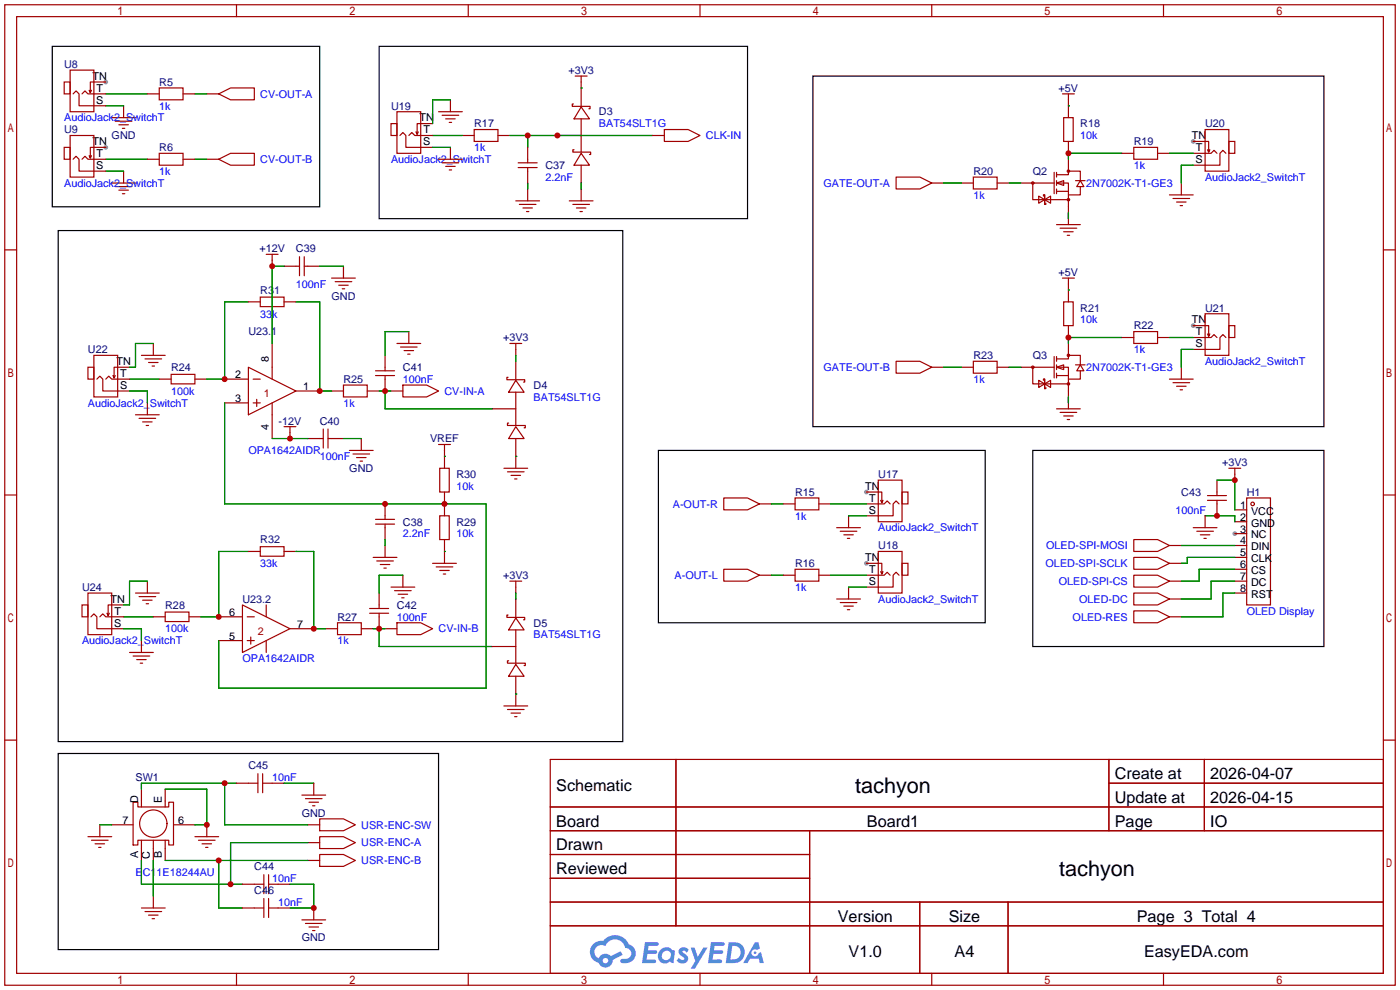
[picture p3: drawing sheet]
<svg xmlns="http://www.w3.org/2000/svg" width="299mm" height="212mm" viewBox="0 0 299 212" stroke-linecap="round" stroke-linejoin="round" font-family="sans-serif">
<g fill="#999">
<circle cx="22.6" cy="17.5" r=".51"/>
<circle cx="22.6" cy="31.5" r=".51"/>
<circle cx="185.2" cy="105.2" r=".51"/>
<circle cx="185.2" cy="120.4" r=".51"/>
<circle cx="255" cy="30.2" r=".51"/>
<circle cx="255" cy="69.6" r=".51"/>
<circle cx="263.9" cy="114" r=".51"/>
</g>
<g fill="none" stroke="#a10000" stroke-width=".25">
<path d="M1 1h297.2v209.6h-297.2zM3.6 3.6h292.1v204.4h-292.1zM50.5 1v2.6M100.1 1v2.6M149.6 1v2.6M199.1 1v2.6M248.7 1v2.6M1 53.4h2.6M295.7 53.4h2.5M1 105.8h2.6M295.7 105.8h2.5M1 158.2h2.6"/>
<path d="M295.7 158.2h2.5M117.6 162.3h178.1v45.7h-178.1zM117.6 172.5h178.1M117.6 177.5h178.1M144.5 162.3v35.6M173 177.5v30.5M237 162.3v15.2M237 167.4h58.7M257.4 162.3v15.2M117.6 182.6h55.4M117.6 192.8h178.1M117.6 187.7h55.4"/>
<path d="M117.6 197.9h178.1M196.6 192.8v15.2M215.4 192.8v15.2M50.5 208v2.6M100.1 208v2.6M149.6 208v2.6M199.1 208v2.6M248.7 208v2.6"/>
</g>
<g fill="#5487ff">
<path d="M145.3 202.7a1.3 1.3 0 0 1 1.9 .3l-.4 .6a.54 .54 0 0 0-.9-.2l.1 .2a1.34 1.34 0 0 1 .9 1.8 1.47 1.47 0 0 1-2.3-.1l.5-.6 .8 .5a.31 .31 0 0 0 .4-.3 .31 .31 0 0 0-.3-.4 1.12 1.12 0 0 1-.7-1.8z"/>
<path d="M147.6 202.5h.9l.6 2 1.2-2h.9l-2.7 4.6h-.9l1-1.7z"/>
<path d="M137.8 201.4h1.7a1.31 1.31 0 0 1 1.2 .2 .4 .4 0 0 1-.3 .5l-1.8 .1-.1 .9h1.6a.4 .4 0 0 1 .4 .4 .4 .4 0 0 1-.5 .4h-1.6l-.2 1.2h1.4a.46 .46 0 0 1 .5 0 .46 .46 0 0 1 .1 .5l-.4 .2h-2.6z"/>
<path d="M151.9 201.4h1.7a1.32 1.32 0 0 1 1.2 .2 .39 .39 0 0 1-.3 .5l-1.8 .1-.1 .9h1.6a.4 .4 0 0 1 .4 .4 .4 .4 0 0 1-.4 .4h-1.7l-.2 1.2h1.4a.46 .46 0 0 1 .5 0 .46 .46 0 0 1 .1 .5l-.4 .2h-2.6z"/>
<path d="M161.3 201.4h.8l.3 1.3-.6 .4a.75 .75 0 0 0-1.1 .3 .75 .75 0 0 0 .5 1 .75 .75 0 0 0 .9-.7l.5-.2 .6 2.3h-.8l-.3-.9h-1.8l-.5 .9h-1z"/>
<path d="M155.7 201.4l-.6 4.4h1.5a2.27 2.27 0 0 0 2.6-2.2 2.27 2.27 0 0 0-2.7-2.2zM156.5 202.1a1.5 1.5 0 0 1 1.8 1.6 1.5 1.5 0 0 1-1.9 1.4h-.3z"/>
<path d="M141.2 203a1.6 1.6 0 0 0-.3 2.3 1.6 1.6 0 0 0 2.3 .2l.7 .3 .3-2.4-.1-.3-.5-.1a1.58 1.58 0 0 0-2.4 0zM141.8 203.5a.98 .98 0 0 1 1.6 .4 .98 .98 0 0 1-1.1 1.3 .94 .94 0 0 1-.9-.7 .94 .94 0 0 1 .4-1z"/>
<path d="M126.8 201.8a2.37 2.37 0 0 0 1.1 4 1.54 1.54 0 0 0 1.8 1 1.54 1.54 0 0 0 1.2-1.6l2.2-1.1-.5-.8-2 1a1.57 1.57 0 0 0-2.7 .5 1.5 1.5 0 0 1-.7-2.1 1.5 1.5 0 0 1 2.2-.5 2.23 2.23 0 0 1 2.3-1.4 2.23 2.23 0 0 1 2 1.8 1.16 1.16 0 0 1 1.2 1.1 1.16 1.16 0 0 1-1.1 1.2h-.7a.47 .47 0 0 0-.5 .4 .47 .47 0 0 0 .4 .5 2.17 2.17 0 0 0 2.5-.9 2.17 2.17 0 0 0-.3-2.7l-.8-.4a3.2 3.2 0 0 0-5.5-.7l-1.1 .1zM128.8 205.3a.6 .6 0 0 1 1.2 0 .6 .6 0 0 1-1.2 0z"/>
<circle cx="161.4" cy="203.6" r=".28"/>
</g>
<g fill="none" stroke="#a10000" stroke-width=".25">
<path d="M13.7 17.5h1.3v2.6h-1.3zM15 15h5.1v8.9h-5.1zM19.6 19.3l-.3 .5M22.6 17.5h-3.3v2.3l-.3-.5M34 18.8h5.1v2.5h-5.1zM122.9 16.3h2.6M124.2 16.3v6.3M13.7 31.5h1.3v2.5h-1.3zM15 29h5.1v8.8h-5.1zM15.6 20.1l.7-.7 .6 .7v2.5h5.7M15.6 34l.7-.6 .6 .6v2.6h5.7M17.5 20.1l.7-.7 .6 .7h3.8"/>
<path d="M17.5 34l.7-.6 .6 .6h3.8M19.6 33.3l-.3 .5M22.6 31.5h-3.3v2.3l-.3-.5M23.9 25.1h5.1M23.9 39.1h5.1M24.6 25.9h3.6M24.6 39.9h3.6M25.4 26.7h2M26.2 27.4h.5M26.4 22.6v2.5M26.4 36.6v2.5M31.5 20.1h2.5"/>
<path d="M31.5 34h2.5M34 32.8h5.1v2.5h-5.1zM39.1 20.1h2.6M39.1 34h2.6M44.2 20.1h2.5M44.2 34h2.5M46.7 20.1l2.6-1.3h5.1v2.5h-5.1zM46.7 34l2.6-1.2h5.1v2.5h-5.1zM83.6 26.4h1.2v2.6h-1.2zM84.8 23.9h5.1v8.9h-5.1zM85.5 29l.6-.7 .6 .7v2.5h5.8M87.4 29l.6-.7 .6 .7h3.9"/>
<path d="M89.4 28.2l-.2 .5M92.5 26.4h-3.3v2.3l-.3-.5M93.7 34h5.1M93.7 23.9h5.1M94.5 24.6h3.5M94.5 34.8h3.5M95.2 25.4h2.1M95.2 35.6h2.1M96 26.2h.5M96 36.3h.5M96.3 21.3v2.6M96.3 31.5v2.5"/>
<path d="M98.8 29h2.5M101.3 27.7h5.1v2.5h-5.1zM106.4 29h2.6M110.7 34.8h4.1M110.7 35.8h4.1M112.8 31.5v3.3M112.8 35.8v3.3M119.1 29h5.1M122.6 22.2h-.3v.5h3.8v.5h-.2M122.7 32h-.3v.5h3.8v.5h-.2M124.2 32.8l1.8 2.5h-3.3zM124.2 22.9l1.8 2.5h-3.3z"/>
<path d="M124.2 25.4v7.1M124.2 35.3v3.8M139.4 29h2.6M142 27.7h5.1l2.5 1.3-2.5 1.2h-5.1zM191.5 37.8h5.1l2.5 1.3-2.5 1.3h-5.1zM199.1 39.1h2.6M205.5 39.1h2.5M208 37.8h5.1v2.6h-5.1zM213.1 39.1h2.5M218.2 39.1h7.1M220.7 39.1v3.6h7.6M225.3 36.8v4.6"/>
<path d="M225.8 39.1l1.5-.5v1zM225.8 37.3h2.5v-.7h2.6v2M225.8 39.1h2.5v2.6h2.6v-1.8M225.8 36.8v1M225.8 38.6v1M227.1 20.1h2.5M227.3 25.1h2.1v5.1h-2.1zM228.3 20.1v5M228.3 30.2v2.6M228.3 34v2.6M229.9 38.6h2M230.9 38.6l.7 1.3h-1.5z"/>
<path d="M239.8 32.8h2.5M242.3 31.5h5.1v2.5h-5.1zM247.4 32.8h2.5M252.5 39.1v2.6M255 32.8h3.8l.7-.7 .6 .7M255 30.2h3.3v2.3l.3-.5M257.6 27.7h5v8.9h-5zM258.1 32l.2 .5M262 32.8l-.6-.7-.7 .7v2.5h-5.7M262.6 30.2h1.3v2.6h-1.3zM25.4 40.6h2M26.2 41.4h.5"/>
<path d="M56.9 54.4h2.5M58.2 54.4v2.5M60.7 56.9h3.3M64 54.9v4M65 54.9v4M65 56.9h3.3M70.9 59.4h5M73.4 56.9v2.5M110.2 42.9h5.1M111 43.7h3.6M111.8 44.4h2M112.5 45.2h.5"/>
<path d="M112.8 40.4v2.5M121.7 42.9h5M122.4 43.7h3.6M123.2 44.4h2M124 45.2h.5M124.2 40.4v2.5M222 41.9l1.3 .8-1.3 .7zM223 41.9v-.2h.3v2h.2v-.3M223.3 42.7l1.2-.8v1.5zM225.8 40.9h2.5M225.8 40.4v1M225.8 48h5.1"/>
<path d="M226.6 48.8h3.5M227.1 59.4h2.5M227.3 49.5h2.1M228.1 50.3h.5M228.3 41.7v6.3M228.3 59.4v5.1M249.9 41.7h5.1M250.7 42.4h3.6M251.5 43.2h2M252.2 43.9h.5M18.8 78.5h1.3v2.5h-1.3zM20.1 75.9h5v8.9h-5z"/>
<path d="M27.7 78.5h-3.3v2.3l-.3-.5M30.2 75.9h5.1M31 76.7h3.5M31.7 77.5h2.1M32.5 78.2h.5M32.8 73.4v2.5M53.1 78.5l10.1 5.1-10.1 5zM53.1 64.5h2.5M55.6 63.5h5.1v2h-5.1zM58.2 73.4v7.6M60.7 64.5h2.5M71.6 60.2h3.6"/>
<path d="M72.4 61h2M73.2 61.7h.5M80.3 79.2h4M82.3 75.9v3.3M84.8 73.4h5.1M85.6 74.2h3.6M86.4 74.9h2M87.1 75.7h.5M87.4 70.9v2.5M109 73.4h2.5M110.2 73.4v2.5M110.2 77.2v3.8"/>
<path d="M191.5 77.2h5.1l2.5 1.3-2.5 1.3h-5.1zM199.1 78.5h2.6M205.5 78.5h2.5M208 77.2h5.1v2.6h-5.1zM213.1 78.5h2.5M218.2 78.5h7.1M220.7 78.5v3.5h7.6M225.3 76.2v4.6M225.8 78.5l1.5-.5v1zM225.8 76.7h2.5v-.8h2.6v2.1M225.8 78.5h2.5v2.5h2.6v-1.8M225.8 76.2v1"/>
<path d="M225.8 78v1M225.8 79.8v1M227.3 64.5h2.1v5.1h-2.1zM228.3 69.6v2.5M228.3 73.4v2.5M229.9 78h2M230.9 78l.7 1.2h-1.5zM239.8 72.1h2.5M242.3 70.9h5.1v2.5h-5.1zM247.4 72.1h2.5M252.5 78.5v2.5M255 72.1h3.8l.7-.6 .6 .6"/>
<path d="M255 69.6h3.3v2.3l.3-.5M257.6 67.1h5v8.8h-5zM258.1 71.4l.2 .5M262 72.1l-.6-.6-.7 .6v2.6h-5.7M262.6 69.6h1.3v2.5h-1.3zM20.7 81l.6-.6 .7 .6v2.6h5.7M22.6 81l.6-.6 .7 .6h3.8M24.6 80.3l-.2 .5M29 88.6h5M29.7 89.4h3.6M30.5 90.2h2M31.2 90.9h.5"/>
<path d="M31.5 86.1v2.5M34 81h2.6M36.6 80h5.1v2h-5.1zM41.7 81h2.5M48 81h5.1M48 86.1h5.1M54.1 81h1.5M54.1 86.1h1.5M54.9 85.3v1.6M58.2 86.1v7.6M60.7 91.2h2.5M62 91.2v2.5"/>
<path d="M63.2 83.6h5.1M65.8 93.7h3.3M69.1 91.7v4.1M70.1 91.7v4.1M70.1 93.7h3.3M70.9 83.6h2.5M73.4 82.3h5.1v2.5h-5.1zM74.7 96.3h5.1M75.4 97h3.6M76.2 97.8h2M77 98.6h.5M77.2 93.7v2.6"/>
<path d="M78.5 83.6h2.5M80.3 80.3h4M82.3 80.3v3.3M83.6 83.6h2.5M86.1 82.3h5.1l2.5 1.3-2.5 1.2h-5.1zM93.7 95h2.6M95 95v5.1M105.2 87.4h5M108.6 80.6h-.3v.6h3.8v.5h-.2M108.7 90.4h-.2v.5h3.8v.5h-.3M110.2 91.2l1.8 2.5h-3.3zM110.2 81.3l1.8 2.5h-3.3z"/>
<path d="M110.2 83.8v7.1M110.2 93.7v6.4M222 81.3l1.3 .7-1.3 .8zM223 81.3v-.3h.3v2.1h.2v-.3M223.3 82l1.2-.7v1.5zM225.8 80.3h2.5M225.8 87.4h5.1M226.6 88.1h3.5M227.3 88.9h2.1M228.1 89.7h.5M228.3 81v6.4M249.9 81h5.1"/>
<path d="M250.7 81.8h3.6M251.5 82.5h2M252.2 83.3h.5M53.1 117.9h2.5M55.6 116.8h5.1v2.1h-5.1zM60.7 117.9h2.5M79.8 119.1h5M80.3 112h4M80.3 111h4M80.5 119.9h3.6M82.3 107.7v3.3M82.3 112v3.3"/>
<path d="M82.3 116.6v2.5M94 110.2h2v5.1h-2zM94 100.1h2v5.1h-2zM95 105.2v5M95 115.3v5.1M107.7 100.1h5.1M108.5 100.8h3.5M109.2 101.6h2.1M110 102.4h.5M154.7 106.4h5.1l2.5 1.3-2.5 1.3h-5.1zM162.3 107.7h2.5M167.4 107.7h2.5"/>
<path d="M169.9 106.4h5.1v2.6h-5.1zM175 107.7h2.5M178.8 112.8h5.1M179.6 113.5h3.5M180.3 114.3h2.1M181.1 115.1h.5M181.4 110.2v2.6M185.2 107.7h3.8l.6-.6 .6 .6M185.2 105.2h3.3v2.2l.2-.5M187.7 102.6h5.1v8.9h-5.1zM187.7 117.9h5.1v8.8h-5.1zM188.2 106.9l.3 .5"/>
<path d="M192.2 107.7l-.7-.6-.6 .6v2.5h-5.7M192.8 105.2h1.3v2.5h-1.3zM242.3 115.3h5.1l2.5 1.3-2.5 1.3h-5.1zM242.3 119.1h5.1l2.5 1.3-2.5 1.3h-5.1zM249.9 116.6h2.6M255 112.8h5.1M255.8 113.5h3.5M256.5 114.3h2.1M257.3 115.1h.5M257.6 110.2v2.6M258.1 106.9h4M258.1 105.9h4"/>
<path d="M260.1 102.6v3.3M260.1 106.9v3.3M262.6 100.1h2.6M263.9 119.1h2.5M263.9 109h2.5M263.9 111.5h2.5M263.9 114h2.5M263.9 116.6h2.5M263.9 100.1v2.5M266.4 106.4h5.1v22.9h-5.1zM17.5 129.3h1.3v2.5h-1.3zM18.8 126.7h5.1v8.9h-5.1z"/>
<path d="M19.4 131.8l.7-.6 .6 .6v2.6h5.7M21.3 131.8l.7-.6 .6 .6h3.8M23.4 131.1l-.3 .5M26.4 129.3h-3.3v2.3l-.2-.5M27.7 139.4h5.1M29 126.7h5M29.7 127.5h3.6M30.2 136.9v2.5M30.5 128.3h2M31.2 129h.5M31.5 124.2v2.5M32.8 131.8h2.5"/>
<path d="M35.3 130.8h5.1v2h-5.1zM40.4 131.8h2.5M46.7 131.8h5.1M46.7 136.9h5.1M51.8 129.3l10.2 5.1-10.2 5zM52.8 131.8h1.6M52.8 136.9h1.6M53.6 136.1v1.6M56.9 129.3v2.5M56.9 136.9v2.5M62 134.4h5.1M69.6 134.4h2.5"/>
<path d="M72.1 133.1h5.1v2.5h-5.1zM77.2 134.4h2.6M79 131.1h4.1M79 130h4.1M81 126.7v3.3M81 131.1v3.3M81.3 120.6h2M82 121.4h.5M82.3 134.4h2.5M83.6 125.5h5M84.3 126.2h3.6M84.8 133.1h5.1l2.6 1.3-2.6 1.2h-5.1z"/>
<path d="M85.1 127h2M85.9 127.8h.5M86.1 122.9v2.6M92.5 120.4h5M93.2 121.2h3.6M94 121.9h2M94.7 122.7h.5M105.2 138.2h5M108.6 131.4h-.3v.6h3.8v.5h-.2M109 124.2h2.5M110.2 132.1l1.8 2.5h-3.3zM110.2 124.2v2.5"/>
<path d="M110.2 128v3.8M110.2 134.6v7.1M154.7 121.7h5.1l2.5 1.2-2.5 1.3h-5.1zM162.3 122.9h2.5M167.4 122.9h2.5M169.9 121.7h5.1v2.5h-5.1zM175 122.9h2.5M178.8 128h5.1M179.6 128.8h3.5M180.3 129.5h2.1M181.1 130.3h.5M181.4 125.5v2.5"/>
<path d="M185.2 122.9h3.8l.6-.6 .6 .6M185.2 120.4h3.3v2.3l.2-.5M188.2 122.2l.3 .5M192.2 122.9l-.7-.6-.6 .6v2.6h-5.7M192.8 120.4h1.3v2.5h-1.3zM242.3 122.9h5.1l2.5 1.3-2.5 1.3h-5.1zM242.3 126.7h5.1l2.5 1.3-2.5 1.3h-5.1zM242.3 130.6h5.1l2.5 1.2-2.5 1.3h-5.1zM249.9 120.4h2.6M249.9 128h2.6M249.9 131.8h2.6M249.9 124.2h2.6"/>
<path d="M263.9 126.7h2.5M263.9 124.2h2.5M263.9 121.7h2.5M28.4 140.2h3.6M29.2 141h2M30 141.7h.5M107.7 150.9h5.1M108.5 151.6h3.5M108.7 141.2h-.2v.5h3.8v.5h-.3M109.2 152.4h2.1M110 153.2h.5M110.2 142l1.8 2.5h-3.3z"/>
<path d="M110.2 144.5v6.4M18.8 178.8h5.1M19.6 179.6h3.5M21.3 176.3v2.5M23.9 176.3h4.5M28.4 171.5h1.1v1h6.6v-1h1v9.1h-1v-1h-6.6v1h-1.1zM30.2 168.7v3.8M30.2 179.6v4.3M32.8 179.6v4.3M35.3 168.7v3.8M35.3 179.6v4.3M37.1 176.3h4.6"/>
<path d="M41.7 178.8h5M42.4 179.6h3.6M44.2 176.3v2.5M50.5 167.4h4.6M55.1 165.4v4M56.1 167.4h4.6M56.1 165.4v4M64.5 169.9h5.1M65.3 170.7h3.5M65.8 176.3h2.5M66 171.5h2.1M66.8 172.2h.5"/>
<path d="M67.1 167.4v2.5M68.3 175h5.1l2.5 1.3-2.5 1.2h-5.1zM68.3 178.8h5.1l2.5 1.3-2.5 1.3h-5.1zM20.3 180.3h2.1M21.1 181.1h.5M30.2 194.1h5.1M31 194.8h3.5M31.7 195.6h2.1M32.5 196.3h.5M32.8 191.5v2.6M43.2 180.3h2M43.9 181.1h.5"/>
<path d="M51.8 194.1h4.6M51.8 189h4.6M56.4 186.9v4.1M56.4 192v4.1M57.4 194.1h4.6M57.4 189h4.6M57.4 186.9v4.1M57.4 192v4.1M64.5 196.6h5.1M65.3 197.4h3.5M65.8 180.1h2.5M65.8 183.9h2.5"/>
<path d="M66 198.1h2.1M66.8 198.9h.5M67.1 194.1v2.5M68.3 182.6h5.1l2.5 1.3-2.5 1.3h-5.1z"/>
<circle cx="220.7" cy="39.1" r=".25"/>
<circle cx="228.3" cy="36.6" r=".25"/>
<circle cx="228.3" cy="42.7" r=".25"/>
<circle cx="220.7" cy="78.5" r=".25"/>
<circle cx="228.3" cy="75.9" r=".25"/>
<circle cx="228.3" cy="82" r=".25"/>
<circle cx="267.7" cy="107.7" r=".38"/>
<circle cx="32.8" cy="176" r="2.92"/>
</g>
<g fill="none" stroke="#008700" stroke-width=".25">
<path d="M124.2 18.8h.1M22.6 20.1h8.9M22.6 34h8.9M22.6 22.6h3.8M22.6 36.6h3.8M41.7 20.1h2.5M41.7 34h2.5M92.5 29h6.3M92.5 31.5h3.8M96.3 21.3h-3.8v5.1M109 29h30.4M112.8 29v2.5"/>
<path d="M112.8 39.1v1.3M124.2 39.1v1.3M201.7 39.1h3.8M215.6 39.1h2.6M228.3 22.6h.1M239.8 32.8h-11.5v1.2M249.9 32.8h5.1M255 35.3h-2.5v3.8M60.7 56.9h-2.5v16.5M68.3 56.9h5.1M228.3 45.5v1.2M32.8 73.4h-3.8v5.1h-1.3"/>
<path d="M53.1 64.5h-5.1v16.5h-3.8M63.2 64.5h5.1v19.1h2.6M87.4 70.9h-5.1v5M110.2 75.9v1.3M201.7 78.5h3.8M215.6 78.5h2.6M228.3 62h.1M239.8 72.1h-11.5v1.3M249.9 72.1h5.1M255 74.7h-2.5v3.8M27.7 81h6.3M27.7 83.6h3.8v2.5"/>
<path d="M48 86.1v21.6h55.9v39.4h-57.2v-10.2M58.2 93.7h7.6M73.4 93.7h3.8M81 83.6h2.6M82.3 83.6v3.8h22.9M95 97.5h.1M110.2 97.5h.1M228.3 84.8v1.3M53.1 117.9h-6.4v13.9h-3.8M63.2 117.9h3.9v16.5h2.5M82.3 115.3v1.3M95 117.9h.1"/>
<path d="M164.8 107.7h2.6M177.5 107.7h7.7M181.4 110.2h3.8M252.5 116.6h11.4M257.6 110.2h6.3v1.3M260.1 102.6h3.8v6.4M263.9 119.1h-10.2v1.3h-1.2M26.4 134.4h3.8v2.5M26.4 131.8h6.4M31.5 124.2h-3.8v5.1h-1.3M79.8 134.4h2.5M81 134.4v3.8h24.2"/>
<path d="M86.1 122.9h-5.1v3.8M110.2 126.7v1.3M164.8 122.9h2.6M177.5 122.9h7.7M181.4 125.5h3.8M263.9 126.7h-2.5v5.1h-8.9M263.9 121.7h-7.6v2.5h-3.8M263.9 124.2h-5.1v3.8h-6.3M110.2 148.3h.1M21.3 176.3h2.6M35.3 168.7h8.9v7.6h-2.5M48 167.4v8.9h17.8"/>
<path d="M50.5 167.4h-20.3v1.3M60.7 167.4h6.4M30.2 183.9v5.1h21.6M32.8 183.9v7.6M35.3 183.9h30.5M46.7 183.9v10.2h5.1M62 189h5.1v5.1h-5.1M65.8 180.1h-16.5v8.9"/>
</g>
<path d="M11.2 9.9h57.1v34.3h-57.1zM81 9.9h78.8v36.8h-78.8zM173.7 16.3h109.3v74.9h-109.3zM12.4 49.3h120.7v109.2h-120.7zM140.7 96.3h69.9v36.8h-69.9zM220.7 96.3h62.3v41.9h-62.3zM12.4 161h81.3v41.9h-81.3z" fill="none" stroke="#000" stroke-width=".25"/>
<g fill="#c00">
<circle cx="112.8" cy="29" r=".63"/>
<circle cx="119.1" cy="29" r=".63"/>
<circle cx="228.3" cy="32.8" r=".63"/>
<circle cx="228.3" cy="72.1" r=".63"/>
<circle cx="48" cy="81" r=".63"/>
<circle cx="68.3" cy="83.6" r=".63"/>
<circle cx="82.3" cy="83.6" r=".63"/>
<circle cx="81" cy="134.4" r=".63"/>
<circle cx="46.7" cy="131.8" r=".63"/>
<circle cx="95" cy="107.7" r=".63"/>
<circle cx="82.3" cy="107.7" r=".63"/>
<circle cx="67.1" cy="134.4" r=".63"/>
<circle cx="58.2" cy="56.9" r=".63"/>
<circle cx="62" cy="93.7" r=".63"/>
<circle cx="260.1" cy="110.2" r=".63"/>
<circle cx="263.9" cy="102.6" r=".63"/>
<circle cx="44.2" cy="176.3" r=".63"/>
<circle cx="48" cy="167.4" r=".63"/>
<circle cx="49.3" cy="189" r=".63"/>
<circle cx="46.7" cy="183.9" r=".63"/>
<circle cx="67.1" cy="194.1" r=".63"/>
</g>
<g font-size="4.6">
<text x="182.8" y="169.4">tachyon</text>
<text x="226.4" y="187.2">tachyon</text>
</g>
<g font-size="3.5">
<text x="238.3" y="166.5">Create at</text>
<text x="258.7" y="166.5">2026-04-07</text>
<text x="118.9" y="169.1">Schematic</text>
<text x="238.3" y="171.6">Update at</text>
<text x="258.7" y="171.6">2026-04-15</text>
<text x="118.9" y="176.7">Board</text>
<text x="185.3" y="176.7">Board1</text>
<text x="238.3" y="176.7">Page</text>
<text x="258.7" y="176.7">IO</text>
<text x="118.9" y="181.8">Drawn</text>
<text x="118.9" y="186.8">Reviewed</text>
<text x="179.1" y="197">Version</text>
<text x="202.8" y="197">Size</text>
<text x="243" y="197">Page 3 Total 4</text>
<text x="181.4" y="204.6">V1.0</text>
<text x="204" y="204.6">A4</text>
<text x="244.5" y="204.6">EasyEDA.com</text>
</g>
<g font-size="2.3" fill="#000080">
<text x="13.7" y="14.5">U8</text>
<text x="121.5" y="15.8">+3V3</text>
<text x="34" y="18.3">R5</text>
<text x="83.6" y="23.4">U19</text>
<text x="226.3" y="19.6">+5V</text>
<text x="13.7" y="28.5">U9</text>
<text x="23.9" y="29.8">GND</text>
<text x="101.3" y="27.2">R17</text>
<text x="128" y="24.7">D3</text>
<text x="230.9" y="27.2">R18</text>
<text x="257.6" y="27.2">U20</text>
<text x="34" y="32.3">R6</text>
<text x="242.3" y="31">R19</text>
<text x="116.6" y="36.1">C37</text>
<text x="208" y="37.4">R20</text>
<text x="220.7" y="37.4">Q2</text>
<text x="55.4" y="53.9">+12V</text>
<text x="63.2" y="53.9">C39</text>
<text x="226.3" y="59">+5V</text>
<text x="55.6" y="62.8">R31</text>
<text x="70.8" y="64.1">GND</text>
<text x="53.1" y="71.7">U23.1</text>
<text x="230.9" y="66.6">R21</text>
<text x="242.3" y="70.4">R22</text>
<text x="257.6" y="66.6">U21</text>
<text x="18.8" y="75.5">U22</text>
<text x="107.5" y="72.9">+3V3</text>
<text x="208" y="76.8">R23</text>
<text x="220.7" y="76.8">Q3</text>
<text x="36.6" y="79.3">R24</text>
<text x="73.4" y="81.8">R25</text>
<text x="86.1" y="79.3">C41</text>
<text x="114" y="83.1">D4</text>
<text x="59.5" y="90.7">-12V</text>
<text x="68.3" y="90.7">C40</text>
<text x="91.9" y="94.5">VREF</text>
<text x="74.7" y="100.9">GND</text>
<text x="261.2" y="99.6">+3V3</text>
<text x="97.5" y="102.2">R30</text>
<text x="169.9" y="106">R15</text>
<text x="187.7" y="102.2">U17</text>
<text x="252.5" y="106">C43</text>
<text x="266.4" y="106">H1</text>
<text x="86.1" y="112.3">C38</text>
<text x="97.5" y="112.3">R29</text>
<text x="55.6" y="116.1">R32</text>
<text x="187.7" y="117.4">U18</text>
<text x="107.5" y="123.7">+3V3</text>
<text x="169.9" y="121.2">R16</text>
<text x="17.5" y="126.3">U24</text>
<text x="35.3" y="130.1">R28</text>
<text x="51.8" y="128.8">U23.2</text>
<text x="84.8" y="130.1">C42</text>
<text x="72.1" y="132.6">R27</text>
<text x="114" y="133.9">D5</text>
<text x="29" y="166.9">SW1</text>
<text x="53.1" y="164.4">C45</text>
<text x="64.5" y="174.5">GND</text>
<text x="54.4" y="186">C44</text>
<text x="54.4" y="191.1">C46</text>
<text x="64.5" y="201.2">GND</text>
</g>
<g font-size="2.3">
<text x="19.8" y="17.1">TN</text>
<text x="20.6" y="22.1">S</text>
<text x="20.6" y="19.6">T</text>
<text x="89.6" y="26">TN</text>
<text x="90.5" y="28.5">T</text>
<text x="254.7" y="29.8">TN</text>
<text x="19.8" y="31">TN</text>
<text x="20.6" y="33.6">T</text>
<text x="90.4" y="31">S</text>
<text x="255.5" y="34.8">S</text>
<text x="255.6" y="32.3">T</text>
<text x="20.6" y="36.1">S</text>
<text x="254.7" y="69.1">TN</text>
<text x="255.6" y="71.7">T</text>
<text x="57.4" y="77.4" transform="rotate(-90 57.4 77.4)">8</text>
<text x="255.5" y="74.2">S</text>
<text x="24.9" y="78">TN</text>
<text x="25.6" y="83.1">S</text>
<text x="25.7" y="80.6">T</text>
<text x="50.3" y="80.8">2</text>
<text x="64.8" y="83.3">1</text>
<text x="50.3" y="85.9">3</text>
<text x="57.4" y="91.9" transform="rotate(-90 57.4 91.9)">4</text>
<text x="184.9" y="104.7">TN</text>
<text x="185.7" y="107.2">T</text>
<text x="185.7" y="109.8">S</text>
<text x="265" y="108.7">1</text>
<text x="265" y="111.3">2</text>
<text x="265" y="113.8">3</text>
<text x="267.4" y="110">VCC</text>
<text x="267.4" y="112.5">GND</text>
<text x="184.9" y="119.9">TN</text>
<text x="265" y="116.4">4</text>
<text x="265" y="118.9">5</text>
<text x="267.4" y="115.1">NC</text>
<text x="267.4" y="117.6">DIN</text>
<text x="185.7" y="125">S</text>
<text x="185.7" y="122.5">T</text>
<text x="265" y="121.4">6</text>
<text x="265" y="124">7</text>
<text x="267.4" y="120.2">CLK</text>
<text x="267.4" y="122.7">CS</text>
<text x="267.4" y="125.2">DC</text>
<text x="23.6" y="128.8">TN</text>
<text x="24.4" y="131.4">T</text>
<text x="49" y="131.6">6</text>
<text x="265" y="126.5">8</text>
<text x="267.4" y="127.8">RST</text>
<text x="24.4" y="133.9">S</text>
<text x="49" y="136.7">5</text>
<text x="63.5" y="134.1">7</text>
<text x="29.5" y="171.7" transform="rotate(-90 29.5 171.7)">D</text>
<text x="34.6" y="171.7" transform="rotate(-90 34.6 171.7)">E</text>
<text x="26.1" y="176">7</text>
<text x="38.1" y="176">6</text>
<text x="29.5" y="183.4" transform="rotate(-90 29.5 183.4)">A</text>
<text x="32" y="183.5" transform="rotate(-90 32 183.5)">C</text>
<text x="34.6" y="183.4" transform="rotate(-90 34.6 183.4)">B</text>
</g>
<g font-size="2.3" fill="#00f">
<text x="34" y="23.4">1k</text>
<text x="55.6" y="20.9">CV-OUT-A</text>
<text x="13.7" y="26">AudioJack2_SwitchT</text>
<text x="128" y="27.2">BAT54SLT1G</text>
<text x="150.9" y="29.8">CLK-IN</text>
<text x="230.9" y="29.8">10k</text>
<text x="55.6" y="34.8">CV-OUT-B</text>
<text x="83.6" y="34.8">AudioJack2_SwitchT</text>
<text x="101.3" y="32.3">1k</text>
<text x="13.7" y="39.9">AudioJack2_SwitchT</text>
<text x="34" y="37.4">1k</text>
<text x="116.6" y="38.7">2.2nF</text>
<text x="176" y="39.9">GATE-OUT-A</text>
<text x="232.2" y="39.9">2N7002K-T1-GE3</text>
<text x="242.3" y="36.1">1k</text>
<text x="257.6" y="38.7">AudioJack2_SwitchT</text>
<text x="208" y="42.5">1k</text>
<text x="63.2" y="61.5">100nF</text>
<text x="55.6" y="67.9">33k</text>
<text x="230.9" y="69.1">10k</text>
<text x="242.3" y="75.5">1k</text>
<text x="86.1" y="81.8">100nF</text>
<text x="176" y="79.3">GATE-OUT-B</text>
<text x="208" y="81.8">1k</text>
<text x="232.2" y="79.3">2N7002K-T1-GE3</text>
<text x="257.6" y="78">AudioJack2_SwitchT</text>
<text x="18.8" y="86.9">AudioJack2_SwitchT</text>
<text x="36.6" y="84.4">100k</text>
<text x="73.4" y="86.9">1k</text>
<text x="95" y="84.4">CV-IN-A</text>
<text x="114" y="85.6">BAT54SLT1G</text>
<text x="53.1" y="97.1">OPA1642AIDR</text>
<text x="68.3" y="98.3">100nF</text>
<text x="97.5" y="104.7">10k</text>
<text x="143.8" y="108.5">A-OUT-R</text>
<text x="169.9" y="111">1k</text>
<text x="187.7" y="113.6">AudioJack2_SwitchT</text>
<text x="251.2" y="109.8">100nF</text>
<text x="86.1" y="114.9">2.2nF</text>
<text x="97.5" y="114.9">10k</text>
<text x="223.6" y="117.4">OLED-SPI-MOSI</text>
<text x="55.6" y="121.2">33k</text>
<text x="144.2" y="123.7">A-OUT-L</text>
<text x="223.5" y="121.2">OLED-SPI-SCLK</text>
<text x="226.3" y="125">OLED-SPI-CS</text>
<text x="169.9" y="126.3">1k</text>
<text x="187.7" y="128.8">AudioJack2_SwitchT</text>
<text x="230.7" y="128.8">OLED-DC</text>
<text x="266.4" y="131.4">OLED Display</text>
<text x="17.5" y="137.7">AudioJack2_SwitchT</text>
<text x="35.3" y="135.2">100k</text>
<text x="72.1" y="137.7">1k</text>
<text x="84.8" y="132.6">100nF</text>
<text x="93.7" y="135.2">CV-IN-B</text>
<text x="114" y="136.4">BAT54SLT1G</text>
<text x="229.2" y="132.6">OLED-RES</text>
<text x="51.8" y="141.5">OPA1642AIDR</text>
<text x="58.2" y="166.9">10nF</text>
<text x="77.2" y="177.1">USR-ENC-SW</text>
<text x="77.2" y="180.9">USR-ENC-A</text>
<text x="77.2" y="184.7">USR-ENC-B</text>
<text x="29" y="187.2">EC11E18244AU</text>
<text x="58.2" y="188.5">10nF</text>
<text x="59.4" y="193.6">10nF</text>
</g>
<g font-size="2.3" fill="#a00000">
<text x="56.4" y="84.9">1</text>
<text x="55.1" y="135.7">2</text>
</g>
</svg>
